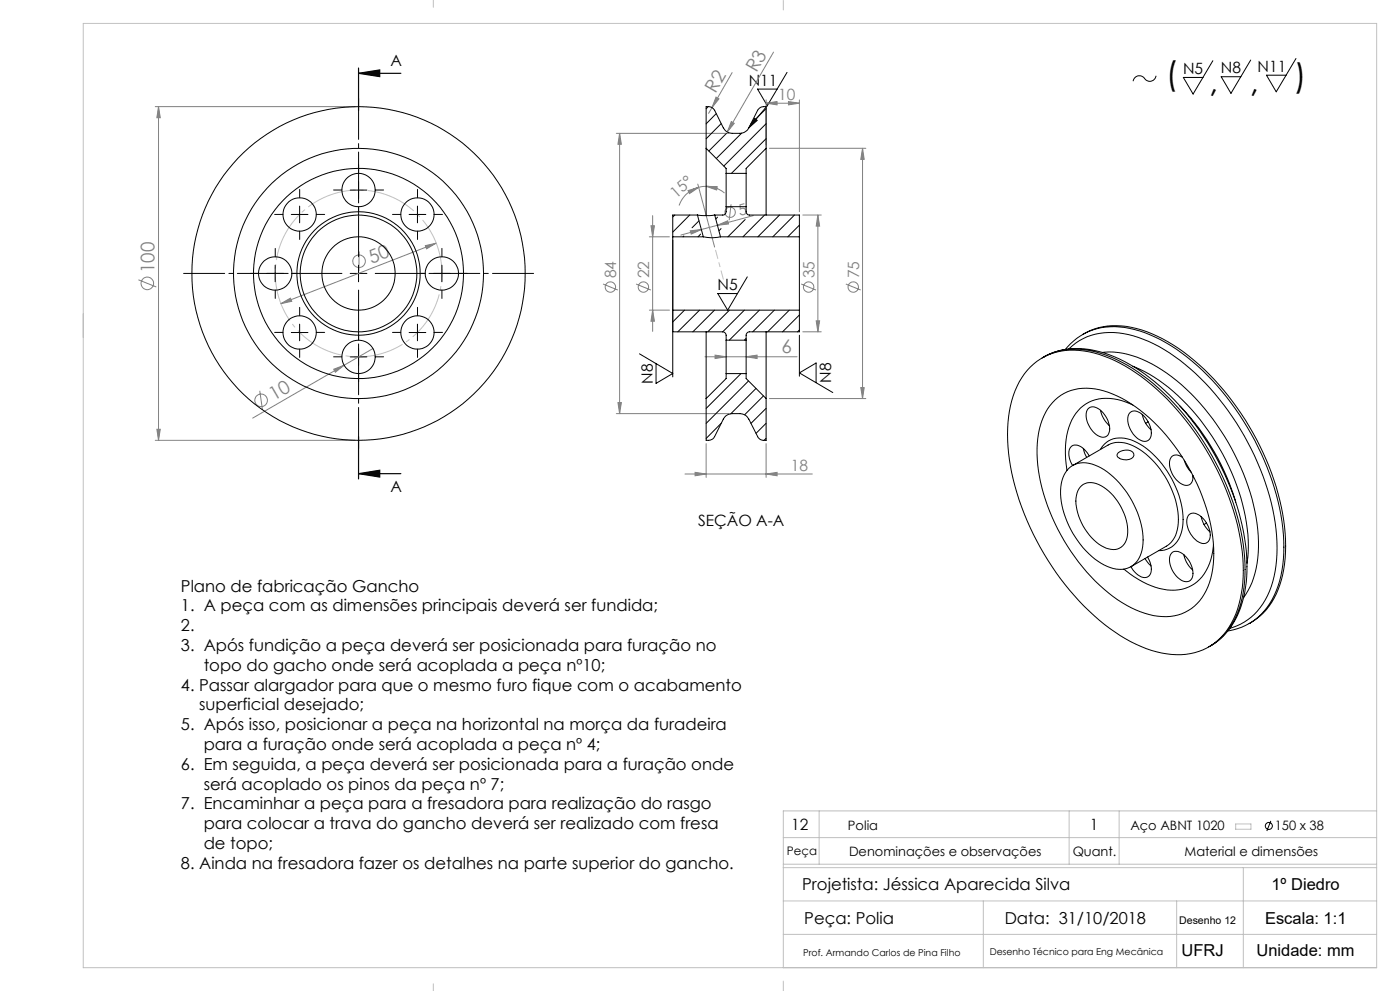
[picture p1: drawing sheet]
<svg xmlns="http://www.w3.org/2000/svg" width="420mm" height="297mm" viewBox="0 0 420 297" stroke-linecap="round" stroke-linejoin="round" font-family="sans-serif">
<g fill="none" stroke="#808080" stroke-width=".3">
<path d="M232.1 15.6l-13.9 23.9M46.6 32h60M47.6 32l.5 3.3h-1zM47.6 32v100M184.9 40h33.8M185.9 40v84M185.9 40l.5 3.2h-1zM213.6 32.2l-1 1.8M214.8 29.1l.9 .5-2.1 2.6zM219.4 36.4l.9 .6-2.1 2.5zM219.6 21.8l-6 10.4M229.8 30.9l3.3-.5v1z"/>
<path d="M229.8 29.9v13.6M229.8 30.9h10M236.5 30.4l3.3 .5-3.3 .5zM239.8 29.9v33.6M206.4 57.1l3.2-.9-2.8 1.8zM209.3 55.2l5.1 18.8M209.6 56.2a8.5 8.5 0 0 0-5.9 5.4M211.8 55.8l3.4 .1-.2 1zM211.8 55.8l-2.2 .4M211.8 55.8l1.7 .2 1.7 .5 2.1 1.4M230.8 44.4h29M258.8 44.4v75"/>
<path d="M258.8 44.4l.5 3.4h-1.1zM107.7 75.4v5.8M127.6 73.6l3.2-.7-2.8 1.7zM130.8 72.9l-46.6 18.1M194.8 71h6M195.3 67.7h1l-.5 3.3zM195.8 64.6v34.7M207.1 69.2l3.3-.4-3 1.4zM210.4 68.8l-6.1 1.6M215.2 67.5l3.1-1.3 .2 .9zM215.2 67.5l-4.8 1.3M219.3 61.2l-.5 4.8"/>
<path d="M226 64.6l-10.8 2.9M240.8 64.4h5.6M245.4 64.4l.5 3.4h-1zM245.4 64.4v35M41.5 83.9l5.4 2.1M84.2 91l2.9-1.6 .4 .9zM180.9 85.1l4.4 1.8M190.8 85.1l4.5 1.8M194.8 93h6M195.8 93l.5 3.3h-1zM240.3 85.1l4.5 1.8M240.8 99.4h5.6"/>
<path d="M244.9 96.2h1l-.5 3.2zM253.8 85.1l4.4 1.8M77.9 117.1l.8 5.7M100.1 110.7l3.1-1.2-2.6 2zM103.2 109.5l-27.4 15.8M111.9 104.5l-8.7 5M211.5 106.9h27.6M214.5 106.4l3.3 .5-3.3 .6zM223.8 106.9l3.3-.5v1.1zM230.8 119.4h29M258.2 116.2h1.1l-.5 3.2zM46.6 132h60"/>
<path d="M47.1 128.7h1l-.5 3.3zM184.9 124h33.8M185.4 120.6h1l-.5 3.4zM211.8 133v10.1M229.8 133v10.1M205.5 142.1h38.2M208.5 141.6l3.3 .5-3.3 .5zM229.8 142.1l3.3-.5v1z"/>
<circle cx="107.7" cy="78.3" r="1.88"/>
<circle cx="219" cy="63.6" r="1.55"/>
<circle cx="44.2" cy="84.9" r="1.88"/>
<circle cx="183.1" cy="86" r="1.55"/>
<circle cx="193" cy="86" r="1.55"/>
<circle cx="242.6" cy="86" r="1.56"/>
<circle cx="256" cy="86" r="1.56"/>
<circle cx="78.3" cy="120" r="1.89"/>
</g>
<g fill="none" stroke="#000" stroke-width=".3">
<path d="M363.9 18.2l-6 10-2.9-5h5.9M375.2 18l-5.9 10-2.9-5h5.9M388.8 17.5l-5.9 10-3-5h5.9M226.4 35.5l.8 .6-2.6 2.2zM230.2 31.7l-5.6 6.6M233.2 26.7h-5.9l2.9 5M236.1 21.7l-5.9 10M346.9 22.7a1.99 1.99 0 0 1-1.8 1.7 1.99 1.99 0 0 1-2.1-1.3 1.9 1.9 0 0 0-3.1 1.2M105.1 57h5M107.6 54.5v5M82.5 79.5v5M87.4 64.3h5"/>
<path d="M89.9 61.8v5M107.6 79.5v5M122.7 64.3h5M125.2 61.8v5M132.6 79.5v5M201.8 72v41M80 81.9h5.1M87.4 99.7h5M89.9 97.2v4.9M105.1 81.9h5M122.7 99.7h5M125.2 97.2v4.9"/>
<path d="M130.1 81.9h4.9M224.2 83l-5.9 10-3-5h6M105.1 107h5M107.6 104.5v5M191.8 106l10 5.9-5 3v-5.9M239.8 100.5v12.2M244.8 114.7v-5.9l-5 3 10 5.8M381.2 246l-1.2 3.1"/>
<circle cx="380.6" cy="247.5" r="1.06"/>
</g>
<path d="M107.6 22l6.3-1v2zM107.6 22h12.7M107.6 20.4v12.7M107.6 130.8v12.7M107.6 142l6.3-1.1v2.1zM107.6 142h12.7" fill="none" stroke="#000" stroke-width=".35"/>
<path d="M131.5 74.6a25 25 0 0 0-41.9-10 25 25 0 0 0 11.4 41.5 25 25 0 0 0 30.9-30.1l-.4-1.4" fill="none" stroke="#c0c0c0" stroke-width=".3" stroke-dasharray="15.2 1.3 1.3 1.3" stroke-dashoffset="5.3" stroke-linecap="butt"/>
<path d="M107.6 76.9v-47.5M102.6 81.9h-47.5M107.6 86.9v47.5M112.6 81.9h47.5" fill="none" stroke="#000" stroke-width=".3" stroke-dasharray="15.2 1.3 1.3 1.3" stroke-dashoffset="2.9"/>
<g fill="none" stroke="#000" stroke-width=".3" stroke-dasharray="15.2 1.3 1.3 1.3">
<path d="M89.9 59.3v-2.5M102.6 56.9h-2.5M107.6 51.9v-2.5M112.6 56.9h2.5M125.3 59.3v-2.5M82.6 76.9v-2.5M84.9 64.3h-2.5M89.9 69.3v2.5M94.9 64.3h2.5M107.6 61.9v2.5M120.3 64.3h-2.5M125.3 69.3v2.5"/>
<path d="M130.3 64.3h2.5M132.6 76.9v-2.5M77.6 81.9h-2.5M82.6 86.9v2.5M84.9 99.6h-2.5M87.6 81.9h2.5M89.9 94.6v-2.5M94.9 99.6h2.5M120.3 99.6h-2.5M125.3 94.6v-2.5M127.6 81.9h-2.5M130.3 99.6h2.5"/>
<path d="M132.6 86.9v2.5M137.6 81.9h2.5M89.9 104.6v2.5M102.6 106.9h-2.5M107.6 101.9v-2.5M107.6 111.9v2.5M112.6 106.9h2.5M125.3 104.6v2.5"/>
</g>
<path d="M217 83.7l-2.3-8.7" fill="none" stroke="#c0c0c0" stroke-width=".3" stroke-dasharray="15.2 1.3 1.3 1.3" stroke-dashoffset="12.6"/>
<g fill="none" stroke="#c0c0c0" stroke-width=".3">
<path d="M25 7h388v283h-388zM130 0v2.2M235 0v3M235 259h178M235 251h178M245.7 243v16M320.7 243v16M335.7 243v16M370.7 246.9h4.6v1.6h-4.6zM413 243h-178v47M235 270h178M235 260h178"/>
<path d="M295 270v20M353 270v20M373 260v30M130 294.8v2.2M235 294v3M235 280h178"/>
</g>
<g fill="#000">
<path d="M226.4 35.5l.8 .6-2.6 2.2z"/>
<path d="M107.6 22l6.3-1v2zM107.6 142l6.3-1.1v2.1z"/>
</g>
<g fill="#808080">
<path d="M100.1 110.7l3.1-1.2-2.6 2z"/>
<path d="M214.8 29.1l.9 .5-2.1 2.6z"/>
<path d="M219.4 36.4l.9 .6-2.1 2.5z"/>
<path d="M84.2 91l3.3-.7-.4-.9zM127.6 73.6l.4 1 2.8-1.7z"/>
<path d="M211.8 55.8l3.4 .1-.2 1zM206.4 57.1l3.2-.9-2.8 1.8z"/>
<path d="M214.5 106.4l3.3 .5-3.3 .6zM223.8 106.9l3.3-.5v1.1z"/>
<path d="M47.6 32l.5 3.3h-1zM47.1 128.7h1l-.5 3.3z"/>
<path d="M208.5 141.6l3.3 .5-3.3 .5zM229.8 142.1l3.3-.5v1z"/>
<path d="M229.8 30.9l3.3-.5v1zM236.5 30.4l3.3 .5-3.3 .5z"/>
<path d="M207.1 69.2l3.3-.4-3 1.4zM215.2 67.5l3.1-1.3 .2 .9z"/>
<path d="M258.2 116.2h1.1l-.5 3.2zM258.8 44.4l.5 3.4h-1.1z"/>
<path d="M185.9 40l.5 3.2h-1zM185.4 120.6h1l-.5 3.4zM195.3 67.7h1l-.5 3.3zM195.8 93l.5 3.3h-1z"/>
<path d="M245.4 64.4l.5 3.4h-1zM244.9 96.2h1l-.5 3.2z"/>
</g>
<g fill="none" stroke="#000" stroke-width=".3">
<path d="M212.3 32.1l-.5 .5M214.9 34l-3.1 3.1M216.4 37l-4.6 4.6M222.5 39.9l-7.6 7.6M229.8 32.6l-4.6 4.6M229.8 37.1l-12.7 12.7M211.8 44.4v-12.4a2.54 2.54 0 0 1 2.6 1.1l2.6 5.2a2.95 2.95 0 0 0 2.7 1.7l3.1-.2 1.4-.8 3.1-5.9a2.28 2.28 0 0 1 2.5-1.1v12.4M211.8 44.4v20.2M211.8 44.4l6 6.1v1.5M217.8 52v9.9M217.8 52h6M217.9 40l-5.2 5.3"/>
<path d="M223.8 52v9.9M229.8 44.4v20M229.8 44.4l-6 6.1v1.5M229.8 41.6l-10.4 10.4M201.8 71v22M201.8 71h9.2M202.4 64.4l-.6 .6M205.1 70.7l-.2 .3M206.9 64.4l-5.1 5.2M209.2 64.4l2 .2 3.2-.2M209.2 64.4l1.8 6.6M209.2 64.4h-7.4v6.6"/>
<path d="M209.7 66.2l-2.1 2.1M210.2 70.2l-.8 .8M211 71h.5a11.1 11.1 0 0 0 4.6 0M214.4 64.4l1.7 6.6M215.3 65.1l-.6 .5M216.1 71h23.7M216.3 68.5l-.6 .7M217.8 61.9v1.7l-.5 .7-2.9 .1M217.8 61.9h6M223.6 65.8l-5.2 5.2M223.8 61.9l.1 1.9 .6 .6h15.3v6.6M229.4 64.4l-6.5 6.6"/>
<path d="M233.9 64.4l-6.5 6.6M238.3 64.4l-6.5 6.6M239.8 71v22M239.8 67.5l-3.5 3.5M201.8 93h38M201.8 93v6.4h15M205.4 93l-3.6 3.5M209.9 93l-6.6 6.4M211.8 99.4v20M214.3 93l-6.4 6.4M216.8 99.4l.9 .6 .1 1.9M218.8 93l-6.5 6.4"/>
<path d="M223.3 93l-6.5 6.4M227.8 93l-9 8.9M229.8 99.4v20M232.3 93l-6.5 6.4M236.8 93l-6.5 6.4M239.8 93v6.4h-15l-.6 .3-.3 .5-.1 1.7M239.8 94.4l-5 5M239.8 98.9l-.5 .5M211.8 119.4v12.6a2.37 2.37 0 0 0 2.6-1.2l2.7-5.4 .7-.8 1.5-.6a8.2 8.2 0 0 1 4 .3l1.3 1.3 2.7 5.2a2.22 2.22 0 0 0 2.5 1.2v-12.6M217.8 101.9v10.1M217.8 112v1.4l-6 6M217.8 101.9h6"/>
<path d="M217.8 112h6M222.3 112l-10.5 10.4M223.8 101.9v10.1M223.8 112v1.4l6 6M223.8 101.4l-.5 .5M224.5 114.2l-12.7 12.7M226.8 116.4l-7.6 7.6M229 118.7l-5.6 5.6M309 110.1a18.6 18.6 0 0 1 17.7-4.7 46.5 46.5 0 0 1 21.8 12.7 81.8 81.8 0 0 1 24.2 47.2 36.7 36.7 0 0 1-3.2 21.4 17.9 17.9 0 0 1-19.4 9.3 42.8 42.8 0 0 1-21.9-11.5 81.7 81.7 0 0 1-25.6-48.6 35 35 0 0 1 3.9-22.6zM313.2 107a22 22 0 0 1 18.1-1.2 54.7 54.7 0 0 1 23.7 17 78.5 78.5 0 0 1 19 44.3 32.9 32.9 0 0 1-5.1 21.4l-2.7 2.8-2.9 2.2M313.2 106.9a21.5 21.5 0 0 1 18.7-.4 59.3 59.3 0 0 1 25.7 21 78 78 0 0 1 15.9 41.3 30.2 30.2 0 0 1-5.8 21l-1.9 1.9-2.5 1.8M313.2 106.9l-.6 .4"/>
<path d="M316.5 119.9a14.6 14.6 0 0 1 14.7-2.7 43.3 43.3 0 0 1 21 16.3 57.6 57.6 0 0 1 11.9 32.4 20.5 20.5 0 0 1-5.8 15.8 14.8 14.8 0 0 1-14.9 2.1 42.7 42.7 0 0 1-19.8-15.4 57 57 0 0 1-12.5-33.9 20.3 20.3 0 0 1 5.4-14.6zM319.6 104.7a19.6 19.6 0 0 1 21.4-6.2 52.1 52.1 0 0 1 24.7 16.8 80.1 80.1 0 0 1 19.9 44.6 32.7 32.7 0 0 1-4.9 21.8l-2.7 2.9-3.2 2.3M320.7 104.5a18.3 18.3 0 0 1 17.8-4.2 47 47 0 0 1 21.6 13 79.7 79.7 0 0 1 22.7 45.3 34.2 34.2 0 0 1-3.9 22.3 17.2 17.2 0 0 1-9.9 7.4M324.8 100.2a21.8 21.8 0 0 1 18.7-.5 60 60 0 0 1 25.8 21 78 78 0 0 1 15.8 41.4 31.6 31.6 0 0 1-4.9 19.9l-2.8 3-2.6 1.9M330.7 105.6a28.8 28.8 0 0 1 19.3 6.2 69.5 69.5 0 0 1 27.5 48.7 28.4 28.4 0 0 1-4.4 18.5M339.9 109.8a53.6 53.6 0 0 1 23.7 21 61.8 61.8 0 0 1 10.9 34.4l-.4 3.6M216.4 126.8l-4.6 4.6M229.8 122.4l-4.5 4.5M229.8 126.9l-3 3M229.8 131.3l-.6 .7M321.8 139.5l10.6-6.1a9 9 0 0 1 9.5 1.3 27.1 27.1 0 0 1 11.6 22 8.1 8.1 0 0 1-3.6 7l-10.6 6.1a5.2 5.2 0 0 0 4.5 3.3 2.44 2.44 0 0 0 1.6-3.1l-.3-1.3-.8-1.8M325 134.4l1 2.7"/>
<path d="M326.4 122.6a2.47 2.47 0 0 1 3.5 .1 6.9 6.9 0 0 1 2.7 7.3 2.1 2.1 0 0 1-3.2 .6 7 7 0 0 1-3.3-7.7zM326.8 136.6a5.2 5.2 0 0 0-4.5-3.2 2.45 2.45 0 0 0-1.6 3.1l.3 1.3 .8 1.7M330.1 134.7a7 7 0 0 1 9.1-2.9 26.4 26.4 0 0 1 14 15.4 18.5 18.5 0 0 1 .5 14.2 6.7 6.7 0 0 1-6.1 3.6M330.2 123a8.4 8.4 0 0 0 2.6 4.6M335.5 135.7a3.8 3.8 0 0 1 4.3-.2 1.15 1.15 0 0 1-.3 1.9 3.5 3.5 0 0 1-4.4-.8zM338.9 123.8a2.47 2.47 0 0 1 3.5 .2 7.1 7.1 0 0 1 2.7 7.3 2.1 2.1 0 0 1-3.2 .5 7 7 0 0 1-3.3-7.6zM339.8 121.4a14.7 14.7 0 0 0-14-.4 14.9 14.9 0 0 0-6.1 12.1v4.4l.4 3.5M342.7 124.2a8.4 8.4 0 0 0 2.6 4.6M344.5 126.4l-.8 .5M354 121.7a70.7 70.7 0 0 1 16.7 28.8M354.7 137.1a2.2 2.2 0 0 0-2.3-.7 2.2 2.2 0 0 0-1.5 1.9 7 7 0 0 0 4.9 7.2 2.25 2.25 0 0 0 2.1-3M355.3 137.9l.6 1.7 1.5 2"/>
<path d="M320.6 140.4a7.4 7.4 0 0 1 8.8-.6 26.7 26.7 0 0 1 13.5 23.1 7.8 7.8 0 0 1-4.7 7.4 11.7 11.7 0 0 1-10.6-3.5 27 27 0 0 1-9.4-20.9l.7-2.7 .8-1.6zM324.1 146a4.8 4.8 0 0 1 6.3-.4 16.7 16.7 0 0 1 7.8 14.8 4.5 4.5 0 0 1-7.1 3.5 16.8 16.8 0 0 1-8.3-14.6l.6-2.2zM356.6 154.4a2.47 2.47 0 0 1 3.4 .2 7 7 0 0 1 2.8 7.3 2.1 2.1 0 0 1-3.2 .5 6.9 6.9 0 0 1-3.3-7.6zM360.3 154.8a8.4 8.4 0 0 0 2.7 4.6M362 156.7l-.8 .5M343.5 167.4l1.8 2.2M351.7 165.6a2.94 2.94 0 0 1 3.7 .8 6.8 6.8 0 0 1 2.2 7 2.29 2.29 0 0 1-3.7 .1 7 7 0 0 1-2.7-7.3zM355.2 166.3a7.8 7.8 0 0 0 2.6 4.5M364 163.3a14.2 14.2 0 0 1-7.4 12.6 15.8 15.8 0 0 1-13.8-1.5l-2.5-1.5-3.2-2.3M363.3 193.5l-.7 .4M374.8 186.9l-2.3 1.1-4.2 1.1M374.8 186.9h.1"/>
<circle cx="107.6" cy="57" r="5"/>
<circle cx="89.9" cy="64.3" r="5"/>
<circle cx="125.2" cy="64.3" r="5"/>
<circle cx="82.6" cy="82" r="5"/>
<circle cx="89.9" cy="99.7" r="5"/>
<circle cx="107.5" cy="82" r="11"/>
<circle cx="107.5" cy="82" r="50"/>
<circle cx="107.6" cy="82" r="31.5"/>
<circle cx="107.6" cy="82" r="18.5"/>
<circle cx="107.6" cy="82" r="17.5"/>
<circle cx="107.6" cy="82" r="37.5"/>
<circle cx="125.2" cy="99.7" r="5"/>
<circle cx="132.5" cy="82" r="5"/>
<circle cx="107.6" cy="107" r="5"/>
</g>
<g font-size="9.9">
<text x="349.8" y="25.6">(</text>
<text x="362.7" y="27.8">,</text>
<text x="374.9" y="28">,</text>
<text x="388.4" y="26.1">)</text>
</g>
<g font-size="5.6" fill="#808080">
<text x="227" y="22" transform="rotate(-60 227 22)">R3</text>
<text x="214.7" y="28.3" transform="rotate(-60 214.7 28.3)">R2</text>
<text x="46.4" y="81.8" transform="rotate(-90 46.4 81.8)">100</text>
<text x="111.4" y="79.1" transform="rotate(-21 111.4 79.1)">50</text>
<text x="234.5" y="105.7">6</text>
<text x="82.1" y="120.3" transform="rotate(-30 82.1 120.3)">10</text>
</g>
<g font-size="4.9">
<text x="54.3" y="177.3">Plano de fabricação Gancho</text>
<text x="54.3" y="183.2">1. A peça com as dimensões principais deverá ser fundida;</text>
<text x="54.3" y="189.1">2.</text>
<text x="54.3" y="195.1">3. Após fundição a peça deverá ser posicionada para furação no</text>
<text x="61.1" y="201">topo do gacho onde será acoplada a peça nº10;</text>
<text x="54.3" y="207">4. Passar alargador para que o mesmo furo fique com o acabamento</text>
<text x="59.7" y="212.9">superficial desejado;</text>
<text x="54.3" y="218.8">5. Após isso, posicionar a peça na horizontal na morça da furadeira</text>
<text x="61.1" y="224.8">para a furação onde será acoplada a peça nº 4;</text>
<text x="54.3" y="230.7">6. Em seguida, a peça deverá ser posicionada para a furação onde</text>
<text x="61.1" y="236.6">será acoplado os pinos da peça nº 7;</text>
<text x="54.3" y="242.6">7. Encaminhar a peça para a fresadora para realização do rasgo</text>
<text x="61.1" y="248.5">para colocar a trava do gancho deverá ser realizado com fresa</text>
<text x="61.1" y="254.4">de topo;</text>
<text x="54.3" y="260.4">8. Ainda na fresadora fazer os detalhes na parte superior do gancho.</text>
<text x="240.7" y="266.8">Projetista: Jéssica Aparecida Silva</text>
<text x="381.4" y="266.7">1º Diedro</text>
<text x="241.3" y="276.9">Peça: Polia</text>
<text x="301.4" y="276.9">Data: 31/10/2018</text>
<text x="379.5" y="276.8">Escala: 1:1</text>
<text x="354.5" y="286.4">UFRJ</text>
<text x="377" y="286.4">Unidade: mm</text>
</g>
<g font-size="4.7">
<text x="117.1" y="19.8">A</text>
<text x="354.9" y="22.2">N5</text>
<text x="366.3" y="22">N8</text>
<text x="377.3" y="21.5">N11</text>
<text x="224.6" y="25.7">N11</text>
<text x="215.3" y="86.9">N5</text>
<text x="195.8" y="115" transform="rotate(-90 195.8 115)">N8</text>
<text x="249.3" y="114.7" transform="rotate(-90 249.3 114.7)">N8</text>
<text x="117.1" y="147.3">A</text>
<text x="209.4" y="157.5">SEÇÃO A-A</text>
<text x="237.3" y="248.9">12</text>
<text x="326.9" y="248.9">1</text>
</g>
<g font-size="4.7" fill="#808080">
<text x="233.4" y="29.9">10</text>
<text x="202.9" y="59.5" transform="rotate(-41 202.9 59.5)">15°</text>
<text x="222" y="64.6" transform="rotate(-15 222 64.6)">5</text>
<text x="184.8" y="83.4" transform="rotate(-90 184.8 83.4)">84</text>
<text x="194.8" y="83.4" transform="rotate(-90 194.8 83.4)">22</text>
<text x="244.3" y="83.4" transform="rotate(-90 244.3 83.4)">35</text>
<text x="257.7" y="83.4" transform="rotate(-90 257.7 83.4)">75</text>
<text x="237.2" y="141">18</text>
</g>
<g font-size="3.9">
<text x="254.4" y="248.9">Polia</text>
<text x="339.1" y="248.7">Aço ABNT 1020</text>
<text x="382.4" y="248.7">150 x 38</text>
<text x="254.7" y="256.7">Denominações e observações</text>
<text x="321.8" y="256.7">Quant.</text>
<text x="355.3" y="256.7">Material e dimensões</text>
</g>
<text font-size="3.5" x="236.1" y="256.1">Peça</text>
<text font-size="3.2" x="353.7" y="276.8">Desenho 12</text>
<g font-size="2.8">
<text x="240.9" y="286.5">Prof. Armando Carlos de Pina Filho</text>
<text x="296.9" y="286.1">Desenho Técnico para Eng Mecânica</text>
</g>
</svg>
